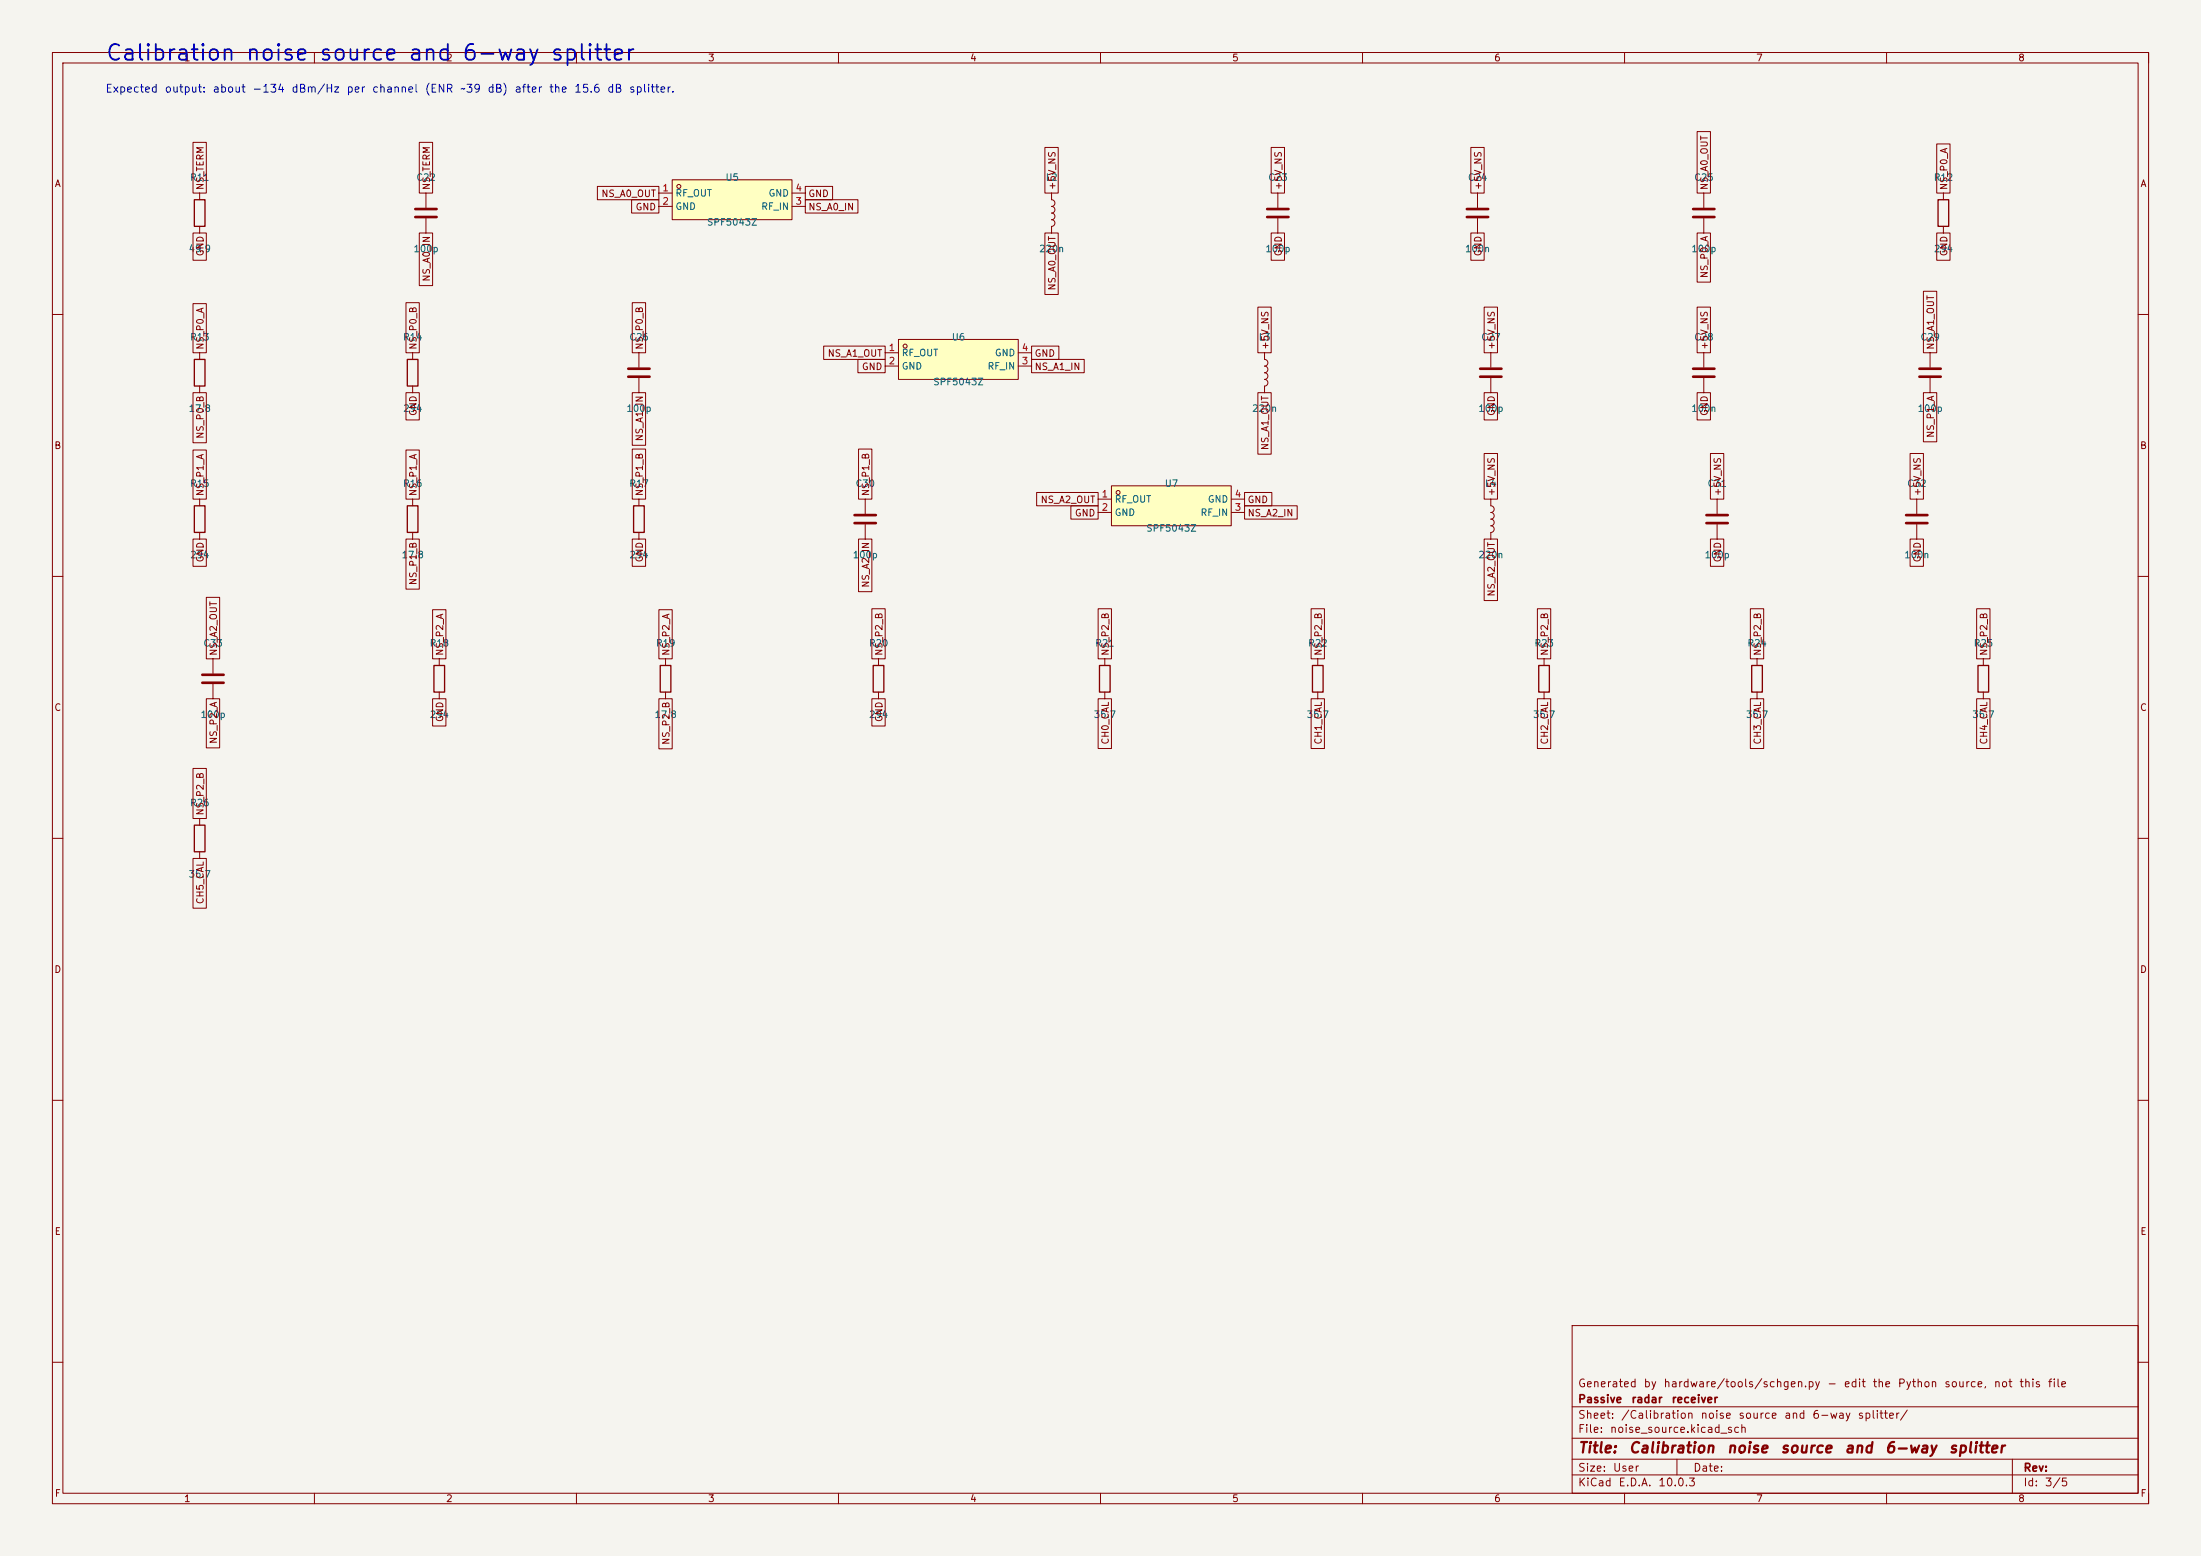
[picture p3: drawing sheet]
<svg xmlns="http://www.w3.org/2000/svg" width="420mm" height="297mm" viewBox="0 0 420 297" stroke-linecap="round" stroke-linejoin="round" font-family="sans-serif">
<path d="M0 0h420v297h-420z" fill="#f5f4ef" stroke="#f5f4ef" stroke-width=".19"/>
<g fill="none" stroke="#840000" stroke-width=".19">
<path d="M10 10h400v277h-400zM12 12h396v273h-396zM60 10v2M110 10v2M160 10v2M210 10v2M260 10v2M310 10v2M360 10v2M410 10v2M10 60h2M284.5 67.3v2.8"/>
<path d="M284.5 72.2v2.8M408 60h2M121.9 95.3v1.2M10 110h2M121.9 101.6v1.3M408 110h2M210.8 125.8v1.2M210.8 132.1v1.3M251.5 125.8v1.2M251.5 132.1v1.3M10 160h2M408 160h2"/>
<path d="M10 210h2M408 210h2M300 253h108v32h-108zM10 260h2M300 278.5h108M300 274.5h108M300 268.5h108M320 278.5v3M384 278.5v6.5M408 260h2M60 285v2M110 285v2"/>
<path d="M160 285v2M210 285v2M260 285v2M300 281.5h108M310 285v2M360 285v2M410 285v2"/>
</g>
<path d="M120.9 96.5h2v5.1h-2zM209.8 127h2v5.1h-2zM250.4 127h2.1v5.1h-2.1z" fill="none" stroke="#840000" stroke-width=".25"/>
<path d="M282.4 70.4h4.1M282.4 71.9h4.1" fill="none" stroke="#840000" stroke-width=".51"/>
<path d="M212.1 92.7h22.8v7.7h-22.8z" fill="#ffffc2"/>
<g fill="none" stroke="#840000" stroke-width=".19">
<path d="M243.8 36.9v2.7M281.9 36.9v2.7M243.8 41.7v2.8M281.9 41.7v2.8M209.5 95.3h2.6M209.5 97.8h2.6M212.1 92.7h22.8v7.7h-22.8zM234.9 95.3h2.6M234.9 97.8h2.6M284.5 95.3v1.2a.64 .64 0 0 1 .6 .7 .64 .64 0 0 1-.6 .6M284.5 97.8a.64 .64 0 0 1 .6 .7 .64 .64 0 0 1-.6 .6 .64 .64 0 0 1 .6 .6 .64 .64 0 0 1-.6 .7 .64 .64 0 0 1 .6 .6 .64 .64 0 0 1-.6 .6v1.3"/>
<circle cx="213.4" cy="94" r=".38"/>
</g>
<path d="M241.8 39.9h4.1M279.9 39.9h4.1M241.8 41.4h4.1M279.9 41.4h4.1" fill="none" stroke="#840000" stroke-width=".51"/>
<path d="M128.3 34.3h22.8v7.6h-22.8z" fill="#ffffc2"/>
<g fill="none" stroke="#840000" stroke-width=".19">
<path d="M38.1 36.9v1.2M81.3 36.9v2.7M125.7 36.9h2.6M125.7 39.4h2.6M128.3 34.3h22.8v7.6h-22.8zM151.1 36.9h2.6M151.1 39.4h2.6M200.7 36.9v1.2a.64 .64 0 0 1 .6 .7 .64 .64 0 0 1-.6 .6 .64 .64 0 0 1 .6 .6 .64 .64 0 0 1-.6 .7M325.1 36.9v2.7M370.8 36.9v1.2M38.1 43.2v1.3M81.3 41.7v2.8"/>
<path d="M200.7 40.7a.64 .64 0 0 1 .6 .6 .64 .64 0 0 1-.6 .6 .63 .63 0 0 1 .6 .7 .63 .63 0 0 1-.6 .6v1.3M325.1 41.7v2.8M370.8 43.2v1.3M38.1 67.3v1.3M38.1 73.7v1.3M78.7 67.3v1.3M78.7 73.7v1.3M121.9 67.3v2.8M121.9 72.2v2.8M241.3 67.3v1.3a.64 .64 0 0 1 .6 .6 .64 .64 0 0 1-.6 .7 .64 .64 0 0 1 .6 .6 .64 .64 0 0 1-.6 .7M241.3 71.1a.64 .64 0 0 1 .6 .7 .64 .64 0 0 1-.6 .6 .64 .64 0 0 1 .6 .7 .64 .64 0 0 1-.6 .6v1.3M325.1 67.3v2.8"/>
<path d="M325.1 72.2v2.8M368.3 67.3v2.8M368.3 72.2v2.8M38.1 95.3v1.2M78.7 95.3v1.2M165.1 95.3v2.8M327.7 95.3v2.8M365.8 95.3v2.8M38.1 101.6v1.3M78.7 101.6v1.3M165.1 100.1v2.8M327.7 100.1v2.8"/>
<path d="M365.8 100.1v2.8M40.6 125.8v2.7M40.6 130.6v2.8M83.8 125.8v1.2M83.8 132.1v1.3M127 125.8v1.2M127 132.1v1.3M167.6 125.8v1.2M167.6 132.1v1.3M335.3 125.8v1.2M335.3 132.1v1.3M378.5 125.8v1.2"/>
<path d="M378.5 132.1v1.3M38.1 156.2v1.3M38.1 162.6v1.3"/>
<circle cx="129.5" cy="35.6" r=".38"/>
</g>
<g fill="none" stroke="#840000" stroke-width=".51">
<path d="M79.2 39.9h4.1M323.1 39.9h4.1M79.2 41.4h4.1M323.1 41.4h4.1M119.9 70.4h4.1M119.9 71.9h4.1M323.1 70.4h4.1M323.1 71.9h4.1M366.3 70.4h4M366.3 71.9h4M163.1 98.3h4M163.1 99.8h4"/>
<path d="M325.6 98.3h4.1M325.6 99.8h4.1M363.7 98.3h4.1M363.7 99.8h4.1M38.6 128.8h4.1M38.6 130.3h4.1"/>
</g>
<path d="M37.1 38.1h2v5.1h-2zM369.8 38.1h2.1v5.1h-2.1zM37.1 68.6h2v5.1h-2zM77.7 68.6h2.1v5.1h-2.1zM37.1 96.5h2v5.1h-2zM77.7 96.5h2.1v5.1h-2.1zM82.8 127h2v5.1h-2zM126 127h2v5.1h-2zM166.6 127h2.1v5.1h-2.1zM334.3 127h2v5.1h-2zM377.4 127h2.1v5.1h-2.1zM37.1 157.5h2v5.1h-2z" fill="none" stroke="#840000" stroke-width=".25"/>
<path d="M171.4 64.8h22.9v7.6h-22.9z" fill="#ffffc2"/>
<g fill="none" stroke="#840000" stroke-width=".19">
<path d="M36.8 27.2h2.6v9.7h-2.6zM80 27.2h2.6v9.7h-2.6zM114 35.6h11.7v2.5h-11.7zM120.5 38.1h5.2v2.6h-5.2zM153.7 38.1h10v2.6h-10zM153.7 35.6h5.2v2.5h-5.2zM199.4 28.1h2.5v8.8h-2.5zM242.6 28.1h2.5v8.8h-2.5zM280.7 28.1h2.5v8.8h-2.5zM323.8 25.1h2.6v11.8h-2.6zM369.6 27.5h2.5v9.4h-2.5zM36.8 44.5h2.6v5.2h-2.6z"/>
<path d="M36.8 58h2.6v9.3h-2.6zM77.5 57.8h2.5v9.5h-2.5zM80 44.5h2.6v10h-2.6zM120.6 57.8h2.6v9.5h-2.6zM199.4 44.5h2.5v11.7h-2.5zM240 58.6h2.6v8.7h-2.6zM242.6 44.5h2.5v5.2h-2.5zM280.7 44.5h2.5v5.2h-2.5zM283.2 58.6h2.6v8.7h-2.6zM323.8 44.5h2.6v9.4h-2.6zM323.8 58.6h2.6v8.7h-2.6zM367 55.6h2.6v11.7h-2.6z"/>
<path d="M369.6 44.5h2.5v5.2h-2.5zM36.8 75h2.6v9.5h-2.6zM77.5 75h2.5v5.2h-2.5zM120.6 75h2.6v10h-2.6zM157.2 66.1h11.7v2.5h-11.7zM163.7 68.6h5.2v2.5h-5.2zM168.9 67.3h2.5M168.9 69.9h2.5M171.4 64.8h22.9v7.6h-22.9zM194.3 67.3h2.5M194.3 69.9h2.5M196.8 68.6h10.1v2.5h-10.1z"/>
<path d="M196.8 66.1h5.3v2.5h-5.3zM240 75h2.6v11.7h-2.6zM283.2 75h2.6v5.2h-2.6zM323.8 75h2.6v5.2h-2.6zM367 75h2.6v9.3h-2.6zM36.8 85.9h2.6v9.4h-2.6zM77.5 85.9h2.5v9.4h-2.5zM120.6 85.7h2.6v9.6h-2.6zM163.8 85.7h2.6v9.6h-2.6zM197.8 94h11.7v2.5h-11.7zM204.3 96.5h5.2v2.6h-5.2zM237.5 96.5h10v2.6h-10z"/>
<path d="M237.5 94h5.2v2.5h-5.2zM283.2 86.6h2.6v8.7h-2.6zM326.4 86.6h2.5v8.7h-2.5zM364.5 86.6h2.5v8.7h-2.5zM36.8 102.9h2.6v5.2h-2.6zM39.4 114h2.5v11.8h-2.5zM77.5 102.9h2.5v9.6h-2.5zM82.5 116.4h2.6v9.4h-2.6zM120.6 102.9h2.6v5.2h-2.6zM125.7 116.4h2.6v9.4h-2.6zM163.8 102.9h2.6v10h-2.6zM166.4 116.2h2.5v9.6h-2.5z"/>
<path d="M209.5 116.2h2.6v9.6h-2.6zM250.2 116.2h2.5v9.6h-2.5zM283.2 102.9h2.6v11.7h-2.6zM293.4 116.2h2.5v9.6h-2.5zM326.4 102.9h2.5v5.2h-2.5zM334 116.2h2.6v9.6h-2.6zM364.5 102.9h2.5v5.2h-2.5zM377.2 116.2h2.5v9.6h-2.5zM39.4 133.4h2.5v9.4h-2.5zM82.5 133.4h2.6v5.2h-2.6zM125.7 133.4h2.6v9.5h-2.6zM166.4 133.4h2.5v5.2h-2.5z"/>
<path d="M209.5 133.4h2.6v9.5h-2.6zM250.2 133.4h2.5v9.5h-2.5zM293.4 133.4h2.5v9.5h-2.5zM294.6 125.8v1.2M294.6 132.1v1.3M334 133.4h2.6v9.5h-2.6zM377.2 133.4h2.5v9.5h-2.5zM36.8 146.7h2.6v9.5h-2.6zM36.8 163.9h2.6v9.5h-2.6z"/>
<circle cx="172.7" cy="66.1" r=".38"/>
</g>
<path d="M293.6 127h2.1v5.1h-2.1z" fill="none" stroke="#840000" stroke-width=".25"/>
<text font-size="3" fill="#0000c2" x="20" y="12.3">Calibration noise source and 6-way splitter</text>
<g font-size="2" fill="#840000">
<text x="301" y="277.9">Title:</text>
<text x="310.7" y="277.9">Calibration</text>
<text x="329.4" y="277.9">noise</text>
<text x="339.6" y="277.9">source</text>
<text x="351.8" y="277.9">and</text>
<text x="359.6" y="277.9">6-way</text>
<text x="371.7" y="277.9">splitter</text>
</g>
<g font-size="1.5" fill="#0000c2">
<text x="20" y="18">Expected</text>
<text x="31.3" y="18">output:</text>
<text x="40.5" y="18">about</text>
<text x="48" y="18">-134</text>
<text x="55.5" y="18">dBm/Hz</text>
<text x="66" y="18">per</text>
<text x="70.9" y="18">channel</text>
<text x="81" y="18">(ENR</text>
<text x="87.7" y="18">~39</text>
<text x="92.9" y="18">dB)</text>
<text x="98.1" y="18">after</text>
<text x="104.7" y="18">the</text>
<text x="109.5" y="18">15.6</text>
<text x="115.8" y="18">dB</text>
<text x="119.9" y="18">splitter.</text>
</g>
<g font-size="1.5" fill="#840000">
<text x="301" y="268.2">Passive</text>
<text x="301" y="265.2">Generated</text>
<text x="311.2" y="268.2">radar</text>
<text x="313.5" y="265.2">by</text>
<text x="317.3" y="265.2">hardware/tools/schgen.py</text>
<text x="318.8" y="268.2">receiver</text>
<text x="348.5" y="265.2">-</text>
<text x="351.7" y="265.2">edit</text>
<text x="357.2" y="265.2">the</text>
<text x="362" y="265.2">Python</text>
<text x="370.9" y="265.2">source,</text>
<text x="380.3" y="265.2">not</text>
<text x="385.2" y="265.2">this</text>
<text x="390.6" y="265.2">file</text>
<text x="301" y="273.9">File:</text>
<text x="301" y="271.2">Sheet:</text>
<text x="307.1" y="273.9">noise_source.kicad_sch</text>
<text x="309.2" y="271.2">/Calibration</text>
<text x="324.4" y="271.2">noise</text>
<text x="331.6" y="271.2">source</text>
<text x="340.3" y="271.2">and</text>
<text x="345.7" y="271.2">6-way</text>
<text x="354.4" y="271.2">splitter/</text>
<text x="301" y="281.3">Size:</text>
<text x="307.7" y="281.3">User</text>
<text x="323" y="281.3">Date:</text>
<text x="386" y="281.3">Rev:</text>
<text x="301" y="284.1">KiCad</text>
<text x="308.7" y="284.1">E.D.A.</text>
<text x="316.3" y="284.1">10.0.3</text>
<text x="386" y="284.1">Id:</text>
<text x="390.1" y="284.1">3/5</text>
</g>
<g font-size="1.3" fill="#840000">
<text x="35" y="12">1</text>
<text x="85" y="12">2</text>
<text x="135" y="12">3</text>
<text x="185" y="12">4</text>
<text x="235" y="12">5</text>
<text x="285" y="12">6</text>
<text x="335" y="12">7</text>
<text x="385" y="12">8</text>
<text x="10.3" y="36">A</text>
<text x="39.2" y="36.4" transform="rotate(-90 39.2 36.4)">NS_TERM</text>
<text x="82.3" y="36.4" transform="rotate(-90 82.3 36.4)">NS_TERM</text>
<text x="114.6" y="37.9">NS_A0_OUT</text>
<text x="121.2" y="40.5">GND</text>
<text x="154.1" y="40.5">NS_A0_IN</text>
<text x="154.1" y="37.9">GND</text>
<text x="201.7" y="36.4" transform="rotate(-90 201.7 36.4)">+5V_NS</text>
<text x="244.9" y="36.4" transform="rotate(-90 244.9 36.4)">+5V_NS</text>
<text x="283" y="36.4" transform="rotate(-90 283 36.4)">+5V_NS</text>
<text x="326.2" y="36.4" transform="rotate(-90 326.2 36.4)">NS_A0_OUT</text>
<text x="371.9" y="36.4" transform="rotate(-90 371.9 36.4)">NS_P0_A</text>
<text x="408.3" y="36">A</text>
<text x="39.2" y="49" transform="rotate(-90 39.2 49)">GND</text>
<text x="82.3" y="53.9" transform="rotate(-90 82.3 53.9)">NS_A0_IN</text>
<text x="244.9" y="49" transform="rotate(-90 244.9 49)">GND</text>
<text x="283" y="49" transform="rotate(-90 283 49)">GND</text>
<text x="326.2" y="53.2" transform="rotate(-90 326.2 53.2)">NS_P0_A</text>
<text x="371.9" y="49" transform="rotate(-90 371.9 49)">GND</text>
<text x="201.7" y="55.6" transform="rotate(-90 201.7 55.6)">NS_A0_OUT</text>
<text x="39.2" y="66.9" transform="rotate(-90 39.2 66.9)">NS_P0_A</text>
<text x="79.8" y="66.9" transform="rotate(-90 79.8 66.9)">NS_P0_B</text>
<text x="123" y="66.9" transform="rotate(-90 123 66.9)">NS_P0_B</text>
<text x="157.8" y="68.4">NS_A1_OUT</text>
<text x="164.4" y="70.9">GND</text>
<text x="197.3" y="70.9">NS_A1_IN</text>
<text x="197.3" y="68.4">GND</text>
<text x="242.4" y="66.9" transform="rotate(-90 242.4 66.9)">+5V_NS</text>
<text x="285.5" y="66.9" transform="rotate(-90 285.5 66.9)">+5V_NS</text>
<text x="326.2" y="66.9" transform="rotate(-90 326.2 66.9)">+5V_NS</text>
<text x="369.4" y="66.9" transform="rotate(-90 369.4 66.9)">NS_A1_OUT</text>
<text x="39.2" y="83.9" transform="rotate(-90 39.2 83.9)">NS_P0_B</text>
<text x="79.8" y="79.5" transform="rotate(-90 79.8 79.5)">GND</text>
<text x="285.5" y="79.5" transform="rotate(-90 285.5 79.5)">GND</text>
<text x="326.2" y="79.5" transform="rotate(-90 326.2 79.5)">GND</text>
<text x="369.4" y="83.7" transform="rotate(-90 369.4 83.7)">NS_P1_A</text>
<text x="10.3" y="86">B</text>
<text x="123" y="84.3" transform="rotate(-90 123 84.3)">NS_A1_IN</text>
<text x="242.4" y="86" transform="rotate(-90 242.4 86)">NS_A1_OUT</text>
<text x="408.3" y="86">B</text>
<text x="39.2" y="94.8" transform="rotate(-90 39.2 94.8)">NS_P1_A</text>
<text x="79.8" y="94.8" transform="rotate(-90 79.8 94.8)">NS_P1_A</text>
<text x="123" y="94.8" transform="rotate(-90 123 94.8)">NS_P1_B</text>
<text x="166.2" y="94.8" transform="rotate(-90 166.2 94.8)">NS_P1_B</text>
<text x="285.5" y="94.8" transform="rotate(-90 285.5 94.8)">+5V_NS</text>
<text x="328.7" y="94.8" transform="rotate(-90 328.7 94.8)">+5V_NS</text>
<text x="366.8" y="94.8" transform="rotate(-90 366.8 94.8)">+5V_NS</text>
<text x="198.5" y="96.3">NS_A2_OUT</text>
<text x="205" y="98.9">GND</text>
<text x="238" y="98.9">NS_A2_IN</text>
<text x="238" y="96.3">GND</text>
<text x="39.2" y="107.4" transform="rotate(-90 39.2 107.4)">GND</text>
<text x="123" y="107.4" transform="rotate(-90 123 107.4)">GND</text>
<text x="328.7" y="107.4" transform="rotate(-90 328.7 107.4)">GND</text>
<text x="366.8" y="107.4" transform="rotate(-90 366.8 107.4)">GND</text>
<text x="79.8" y="111.8" transform="rotate(-90 79.8 111.8)">NS_P1_B</text>
<text x="166.2" y="112.3" transform="rotate(-90 166.2 112.3)">NS_A2_IN</text>
<text x="285.5" y="114" transform="rotate(-90 285.5 114)">NS_A2_OUT</text>
<text x="41.7" y="125.3" transform="rotate(-90 41.7 125.3)">NS_A2_OUT</text>
<text x="84.9" y="125.3" transform="rotate(-90 84.9 125.3)">NS_P2_A</text>
<text x="128.1" y="125.3" transform="rotate(-90 128.1 125.3)">NS_P2_A</text>
<text x="168.7" y="125.3" transform="rotate(-90 168.7 125.3)">NS_P2_B</text>
<text x="211.9" y="125.3" transform="rotate(-90 211.9 125.3)">NS_P2_B</text>
<text x="252.5" y="125.3" transform="rotate(-90 252.5 125.3)">NS_P2_B</text>
<text x="295.7" y="125.3" transform="rotate(-90 295.7 125.3)">NS_P2_B</text>
<text x="336.3" y="125.3" transform="rotate(-90 336.3 125.3)">NS_P2_B</text>
<text x="379.5" y="125.3" transform="rotate(-90 379.5 125.3)">NS_P2_B</text>
<text x="10.3" y="136">C</text>
<text x="84.9" y="137.9" transform="rotate(-90 84.9 137.9)">GND</text>
<text x="168.7" y="137.9" transform="rotate(-90 168.7 137.9)">GND</text>
<text x="408.3" y="136">C</text>
<text x="41.7" y="142.1" transform="rotate(-90 41.7 142.1)">NS_P2_A</text>
<text x="128.1" y="142.3" transform="rotate(-90 128.1 142.3)">NS_P2_B</text>
<text x="211.9" y="142.2" transform="rotate(-90 211.9 142.2)">CH0_CAL</text>
<text x="252.5" y="142.2" transform="rotate(-90 252.5 142.2)">CH1_CAL</text>
<text x="295.7" y="142.2" transform="rotate(-90 295.7 142.2)">CH2_CAL</text>
<text x="336.3" y="142.2" transform="rotate(-90 336.3 142.2)">CH3_CAL</text>
<text x="379.5" y="142.2" transform="rotate(-90 379.5 142.2)">CH4_CAL</text>
<text x="39.2" y="155.8" transform="rotate(-90 39.2 155.8)">NS_P2_B</text>
<text x="39.2" y="172.7" transform="rotate(-90 39.2 172.7)">CH5_CAL</text>
<text x="10.3" y="186">D</text>
<text x="408.3" y="186">D</text>
<text x="10.3" y="236">E</text>
<text x="408.3" y="236">E</text>
<text x="10.3" y="286">F</text>
<text x="35" y="287">1</text>
<text x="85" y="287">2</text>
<text x="135" y="287">3</text>
<text x="185" y="287">4</text>
<text x="235" y="287">5</text>
<text x="285" y="287">6</text>
<text x="335" y="287">7</text>
<text x="385" y="287">8</text>
<text x="408.3" y="286">F</text>
</g>
<g font-size="1.3" fill="#006464">
<text x="36.2" y="34.8">R11</text>
<text x="79.3" y="34.8">C22</text>
<text x="138.3" y="34.8">U5</text>
<text x="199.4" y="34.8">L2</text>
<text x="241.9" y="34.8">C23</text>
<text x="280" y="34.8">C24</text>
<text x="323.2" y="34.8">C25</text>
<text x="368.9" y="34.8">R12</text>
<text x="128.8" y="37.8">RF_OUT</text>
<text x="128.8" y="40.4">GND</text>
<text x="145.2" y="40.4">RF_IN</text>
<text x="146.5" y="37.8">GND</text>
<text x="134.8" y="43.4">SPF5043Z</text>
<text x="35.9" y="48.4">49.9</text>
<text x="78.8" y="48.4">100p</text>
<text x="198.2" y="48.4">220n</text>
<text x="241.3" y="48.4">100p</text>
<text x="279.4" y="48.4">100n</text>
<text x="322.6" y="48.4">100p</text>
<text x="368.9" y="48.4">294</text>
<text x="36.2" y="65.3">R13</text>
<text x="76.8" y="65.3">R14</text>
<text x="120" y="65.3">C26</text>
<text x="181.5" y="65.3">U6</text>
<text x="240.1" y="65.3">L3</text>
<text x="282.5" y="65.3">C27</text>
<text x="323.2" y="65.3">C28</text>
<text x="366.4" y="65.3">C29</text>
<text x="172" y="68.3">RF_OUT</text>
<text x="172" y="70.8">GND</text>
<text x="188.3" y="70.8">RF_IN</text>
<text x="189.7" y="68.3">GND</text>
<text x="178" y="73.8">SPF5043Z</text>
<text x="35.9" y="78.9">17.8</text>
<text x="76.8" y="78.9">294</text>
<text x="119.4" y="78.9">100p</text>
<text x="238.8" y="78.9">220n</text>
<text x="282" y="78.9">100p</text>
<text x="322.6" y="78.9">100n</text>
<text x="365.8" y="78.9">100p</text>
<text x="36.2" y="93.2">R15</text>
<text x="76.8" y="93.2">R16</text>
<text x="120" y="93.2">R17</text>
<text x="163.2" y="93.2">C30</text>
<text x="222.1" y="93.2">U7</text>
<text x="283.3" y="93.2">L4</text>
<text x="325.7" y="93.2">C31</text>
<text x="363.8" y="93.2">C32</text>
<text x="212.6" y="96.2">RF_OUT</text>
<text x="212.6" y="98.8">GND</text>
<text x="218.6" y="101.8">SPF5043Z</text>
<text x="229" y="98.8">RF_IN</text>
<text x="230.4" y="96.2">GND</text>
<text x="36.2" y="106.9">294</text>
<text x="76.5" y="106.9">17.8</text>
<text x="120" y="106.9">294</text>
<text x="162.6" y="106.9">100p</text>
<text x="282" y="106.9">220n</text>
<text x="325.2" y="106.9">100p</text>
<text x="363.3" y="106.9">100n</text>
<text x="38.7" y="123.7">C33</text>
<text x="81.9" y="123.7">R18</text>
<text x="125.1" y="123.7">R19</text>
<text x="165.7" y="123.7">R20</text>
<text x="208.9" y="123.7">R21</text>
<text x="249.5" y="123.7">R22</text>
<text x="292.7" y="123.7">R23</text>
<text x="333.3" y="123.7">R24</text>
<text x="376.5" y="123.7">R25</text>
<text x="38.1" y="137.3">100p</text>
<text x="81.9" y="137.3">294</text>
<text x="124.8" y="137.3">17.8</text>
<text x="165.7" y="137.3">294</text>
<text x="208.6" y="137.3">35.7</text>
<text x="249.2" y="137.3">35.7</text>
<text x="292.4" y="137.3">35.7</text>
<text x="333.1" y="137.3">35.7</text>
<text x="376.2" y="137.3">35.7</text>
<text x="36.2" y="154.2">R26</text>
<text x="35.9" y="167.8">35.7</text>
</g>
<g font-size="1.3" fill="#a90000">
<text x="126.3" y="36.8">1</text>
<text x="126.3" y="39.4">2</text>
<text x="151.7" y="39.4">3</text>
<text x="151.7" y="36.8">4</text>
<text x="169.5" y="67.3">1</text>
<text x="169.5" y="69.8">2</text>
<text x="194.9" y="69.8">3</text>
<text x="194.9" y="67.3">4</text>
<text x="210.1" y="95.2">1</text>
<text x="235.5" y="95.2">4</text>
<text x="210.1" y="97.8">2</text>
<text x="235.5" y="97.8">3</text>
</g>
</svg>
